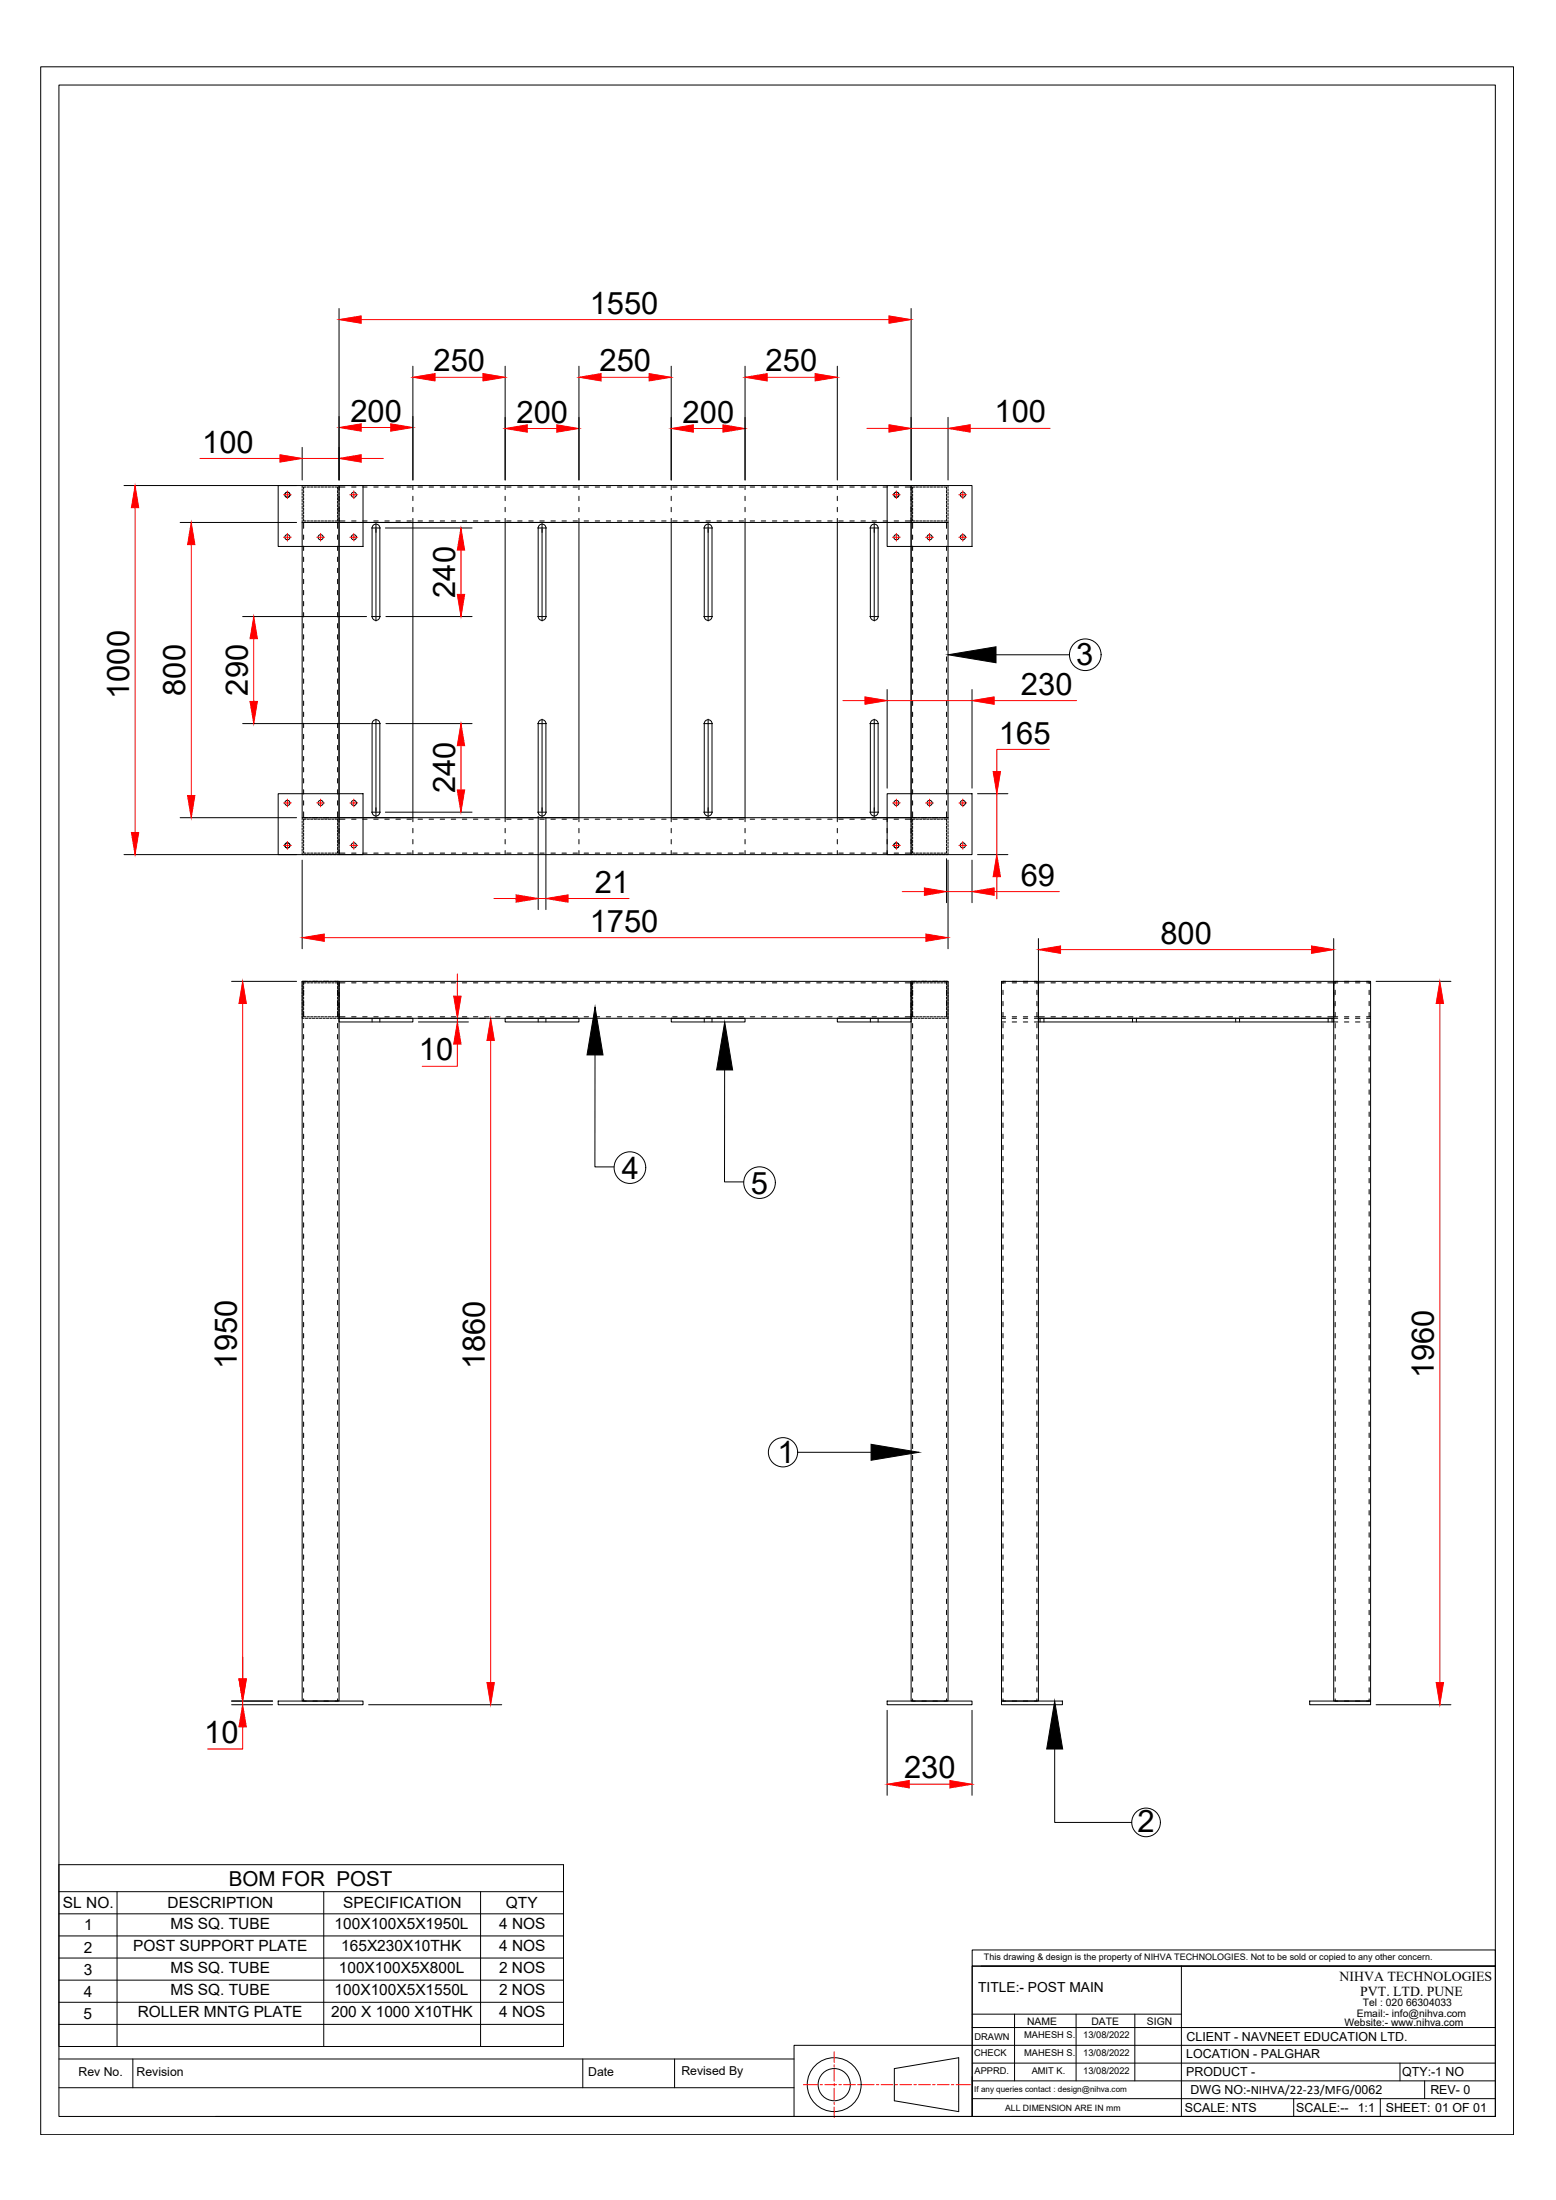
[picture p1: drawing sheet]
<svg xmlns="http://www.w3.org/2000/svg" width="420mm" height="594mm" viewBox="0 0 420 594" stroke-linecap="round" stroke-linejoin="round" font-family="sans-serif">
<!-- layer: 0 -->
<g fill="none" stroke="#000" stroke-width=".27">
<path d="M11 18h397.7v558.4h-397.7zM15.9 23h387.9v548.5h-387.9zM91.5 83.3v46.3M111.5 98.9v30.7M136.4 98.9v30.7M156.3 98.9v30.7M181.2 98.9v30.7M201.2 98.9v30.7M226.1 98.9v30.7M246 83.3v46.3M256 112.7v16.9M33.5 131.1h46.6"/>
<path d="M75.1 131.1h22.9v16.5h-22.9zM81.6 120.8v8.8M81.6 132v.6M81.6 132.9v.7M81.6 133.9v.6M81.6 134.8v.7M81.6 135.8v.6M81.6 136.7v.7M81.6 137.7v.6M81.6 138.6v.7M81.6 139.6v.6M82 132.5v.6"/>
<path d="M82 133.4v.6M82 134.4v.6M82 135.3v.6M82 136.3v.6M82 137.2v.6M82 138.2v.6M82 139.1v.6M82.1 131.1h-.5v.6M82.5 131.1h.6M82.6 131.5h-.6v.6M82.9 131.5h.7M83.4 131.1h.6"/>
<path d="M83.9 131.5h.6M84.4 131.1h.6M84.8 131.5h.7M85.3 131.1h.6M85.8 131.5h.6M86.3 131.1h.6M86.7 131.5h.7M87.2 131.1h.6M87.7 131.5h.6M88.2 131.1h.6M88.6 131.5h.7M89.1 131.1h.6"/>
<path d="M89.6 131.5h.6M90 131.1h.7M90.5 131.5h.7v.6M91 131.1h.5v.6M91.2 132.5v.6M91.2 133.4v.6M91.2 134.4v.6M91.2 135.3v.6M91.2 136.3v.6M91.2 137.2v.6M91.2 138.2v.6M91.2 139.1v.6"/>
<path d="M91.5 131.1h154.5v10h-154.5zM91.5 140v.7h1.6M91.5 132v.6M91.5 132.9v.7M91.5 133.9v1.6M91.5 135.8v.6M91.5 136.7v1.6M91.5 138.6v.7M91.5 139.6v.6M93.1 131.5h-1.6v.7M94.9 131.5h1.2M97.9 131.5h1.2"/>
<path d="M100.9 131.5h1.2M103.9 131.5h1.2M106.9 131.5h1.2M109.9 131.5h1.2M111.5 131.1v1.1M111.5 134v1.2M111.5 137v1.2M111.5 140v1.1M112.9 131.5h1.2M115.9 131.5h1.2M118.9 131.5h1.2M121.8 131.5h1.2"/>
<path d="M124.8 131.5h1.2M127.8 131.5h1.2M130.8 131.5h1.2M133.8 131.5h1.2M136.4 131.1v1.1M136.4 134v1.2M136.4 137v1.2M136.4 140v1.1M136.8 131.5h1.2M139.8 131.5h1.2M142.8 131.5h1.2M145.8 131.5h1.2"/>
<path d="M148.8 131.5h1.2M151.7 131.5h1.2M154.7 131.5h1.2M156.3 131.1v1.1M156.3 134v1.2M156.3 137v1.2M156.3 140v1.1M157.7 131.5h1.2M160.7 131.5h1.2M163.7 131.5h1.2M166.7 131.5h1.2M169.7 131.5h1.2"/>
<path d="M172.7 131.5h1.2M175.7 131.5h1.2M178.7 131.5h1.2M181.2 131.1v1.1M181.2 134v1.2M181.2 137v1.2M181.2 140v1.1M181.6 131.5h1.2M184.6 131.5h1.2M187.6 131.5h1.2M190.6 131.5h1.2M193.6 131.5h1.2"/>
<path d="M196.6 131.5h1.2M199.6 131.5h1.2M201.2 131.1v1.1M201.2 134v1.2M201.2 137v1.2M201.2 140v1.1M202.6 131.5h1.2M205.6 131.5h1.2M208.6 131.5h1.2M211.5 131.5h1.2M214.5 131.5h1.2M217.5 131.5h1.2"/>
<path d="M220.5 131.5h1.2M223.5 131.5h1.2M226.1 131.1v1.1M226.1 134v1.2M226.1 137v1.2M226.1 140v1.1M226.5 131.5h1.2M229.5 131.5h1.2M232.5 131.5h1.2M235.5 131.5h1.2M238.5 131.5h1.2M239.5 131.1h23v16.5h-23z"/>
<path d="M241.4 131.5h1.2M241.5 133.2l-.1 .6M241.5 134l.5 .3M242.3 132.9l-.6 .1M242.5 133.1l.2 .5M242.7 133.9l-.4 .4M244.4 131.5h1.6v.7M246 139.6v1.1h-1.6M246 132v.6M246 132.9v.7M246 133.9v1.6M246 135.8v.6"/>
<path d="M246 136.7v1.6M246 138.6v.7M246.4 132.5v.6M246.4 133.4v.6M246.4 134.4v.6M246.4 135.3v.6M246.4 136.3v.6M246.4 137.2v.6M246.4 138.2v.6M246.4 139.1v.6M246.6 131.1h-.6v.6M246.9 131.1h.6"/>
<path d="M247.1 131.5h-.7v.6M247.4 131.5h.6M247.8 131.1h.7M248.3 131.5h.7M248.8 131.1h.6M249.3 131.5h.6M249.7 131.1h.7M250.2 131.5h.6M250.7 131.1h.6M251.2 131.5h.6M251.6 131.1h.7M252.1 131.5h.7"/>
<path d="M252.6 131.1h.6M253.1 131.5h.6M253.5 131.1h.7M254 131.5h.6M254.5 131.1h.6M255 131.5h.6v.6M255.4 131.1h.6v.6M255.6 132.5v.6M255.6 133.4v.6M255.6 134.4v.6M255.6 135.3v.6M255.6 136.3v.6"/>
<path d="M255.6 137.2v.6M255.6 138.2v.6M255.6 139.1v.6M256 132v.6M256 132.9v.7M256 133.9v.6M256 134.8v.7M256 135.8v.6M256 136.7v.7M256 137.7v.6M256 138.6v.7M256 139.6v.6"/>
<path d="M48.6 141.1h31.5M81.6 140.5v.6h.5M81.6 141.1h9.9v79.7h-9.9zM82 140.1v.6h.6M82 144.5v1.2M82 147.5v1.2M82 150.4v1.2M82 153.4v1.2M82 156.4v1.2M82 159.4v1.2M82.5 141.1h.6M82.7 141.1h-.7v1.6"/>
<path d="M82.9 140.7h.7M83.4 141.1h.6M83.9 140.7h.6M84.4 141.1h1.5M84.8 140.7h.7M85.8 140.7h.6M86.3 141.1h.6M86.7 140.7h.7M87.2 141.1h1.6M87.7 140.7h.6M88.6 140.7h.7M89.1 141.1h.6"/>
<path d="M89.6 140.7h.6M90 141.1h1.5M91.2 140.1v.6h-.7M91.2 141.1v1.6M91.2 144.5v1.2M91.2 147.5v1.2M91.2 150.4v1.2M91.2 153.4v1.2M91.2 156.4v1.2M91.2 159.4v1.2M91.5 141.1h20v79.7h-20zM91.5 140.5v.6"/>
<path d="M94.9 140.7h1.2M97.9 140.7h1.2M100.3 142.6h1M100.9 141.7l1-.1 .5 .4 .2 .6v23.9a1.05 1.05 0 0 1-1.1 1 1.05 1.05 0 0 1-1-1v-23.9zM100.9 140.7h1.2M101.4 142.6h.2M101.5 141.4v1M101.5 142.5v.2M101.5 142.7v23.6M101.7 142.6h1M103.9 140.7h1.2M104.1 142.6h23.4"/>
<path d="M106.9 140.7h1.2M109.9 140.7h1.2M112.9 140.7h1.2M115.9 140.7h1.2M118.9 140.7h1.2M121.8 140.7h1.2M124.8 140.7h1.2M127.8 140.7h1.2M130.8 140.7h1.2M133.8 140.7h1.2M136.4 141.1h19.9v79.7h-19.9zM136.8 140.7h1.2"/>
<path d="M139.8 140.7h1.2M142.8 140.7h1.2M145.2 142.6h1M145.8 141.7l.9-.1 .5 .4 .2 .6v23.9a1.05 1.05 0 0 1-1 1 1.05 1.05 0 0 1-1.1-1v-23.9zM145.8 140.7h1.2M146.3 142.6h.2M146.4 141.4v1M146.4 142.5v.2M146.4 142.7v23.6M146.5 142.6h1.1M148.8 140.7h1.2M151.7 140.7h1.2"/>
<path d="M154.7 140.7h1.2M157.7 140.7h1.2M160.7 140.7h1.2M163.7 140.7h1.2M166.7 140.7h1.2M169.7 140.7h1.2M172.7 140.7h1.2M175.7 140.7h1.2M178.7 140.7h1.2M181.2 141.1h20v79.7h-20zM181.6 140.7h1.2M184.6 140.7h1.2"/>
<path d="M187.6 140.7h1.2M190 142.6h1M190.6 141.7l.9-.1 .6 .4 .2 .6v23.9a1.05 1.05 0 0 1-1.1 1 1.05 1.05 0 0 1-1-1v-23.9zM190.6 140.7h1.2M191.1 142.6h.2M191.2 141.4v1M191.2 142.5v.2M191.2 142.7v23.6M191.4 142.6h1M193.6 140.7h1.2M196.6 140.7h1.2M199.6 140.7h1.2"/>
<path d="M202.6 140.7h1.2M205.6 140.7h1.2M208.6 140.7h1.2M211.5 140.7h1.2M214.5 140.7h1.2M217.5 140.7h1.2M220.5 140.7h1.2M223.5 140.7h1.2M226.1 141.1h19.9v79.7h-19.9zM226.5 140.7h1.2M229.5 140.7h1.2M232.5 140.7h1.2"/>
<path d="M234.9 142.6h1M235 142.6v23.9M235 142.6a1.04 1.04 0 0 1 1.1-1.1 1.04 1.04 0 0 1 1 1.1v23.9a1.04 1.04 0 0 1-1 1 1.04 1.04 0 0 1-1.1-1M235.5 140.7h1.2M236 142.6h.1M236.1 141.4v1M236.1 142.5v.2M236.1 142.7v23.6M236.2 142.6h1.1M238.5 140.7h1.2M241.4 140.7h1.2M246 140.5v.6h.6"/>
<path d="M246 141.1h10v79.7h-10zM246.4 140.1v.6h.7M246.4 144.5v1.2M246.4 147.5v1.2M246.4 150.4v1.2M246.4 153.4v1.2M246.4 156.4v1.2M246.4 159.4v1.2M246.9 141.1h.6M247.1 141.1h-.7v1.6M247.4 140.7h.6M247.8 141.1h.7"/>
<path d="M248.3 140.7h.7M248.8 141.1h1.6M249.3 140.7h.6M250.2 140.7h.6M250.7 141.1h.6M251.2 140.7h.6M251.6 141.1h1.6M252.1 140.7h.7M253.1 140.7h.6M253.5 141.1h.7M254 140.7h.6M255.6 140.1v.6h-.6"/>
<path d="M255.6 141.1v1.6M255.6 144.5v1.2M255.6 147.5v1.2M255.6 150.4v1.2M255.6 153.4v1.2M255.6 156.4v1.2M255.6 159.4v1.2M256 140.5v.6h-1.5M65.5 166.5h33.5M82 162.4v1.2M82 165.4v1.2M82 168.4v1.2"/>
<path d="M82 171.4v1.2M82 174.4v1.2M82 177.4v1.2M91.2 162.4v1.2M91.2 165.4v1.2M91.2 168.4v1.2M91.2 171.4v1.2M91.2 174.4v1.2M91.2 177.4v1.2M100.3 166.5h1M101.4 166.5h.2M101.5 166.4v.2"/>
<path d="M101.5 166.7v1M101.7 166.5h1M104.2 166.5h23.3M145.2 166.5h1M146.3 166.5h.2M146.4 166.4v.2M146.4 166.7v1M146.5 166.5h1.1M190 166.5h1M191.1 166.5h.2M191.2 166.4v.2M191.2 166.7v1"/>
<path d="M191.4 166.5h1M234.9 166.5h1M236 166.5h.1M236.1 166.4v.2M236.1 166.7v1M236.2 166.5h1.1M246.4 162.4v1.2M246.4 165.4v1.2M246.4 168.4v1.2M246.4 171.4v1.2M246.4 174.4v1.2M246.4 177.4v1.2"/>
<path d="M255.6 162.4v1.2M255.6 165.4v1.2M255.6 168.4v1.2M255.6 171.4v1.2M255.6 174.4v1.2M255.6 177.4v1.2M268.9 176.8h19.9M65.5 195.4h34.5M82 180.3v1.2M82 183.3v1.2M82 186.3v1.2M82 189.3v1.2"/>
<path d="M82 192.3v1.2M82 195.3v1.2M82 198.3v1.2M91.2 180.3v1.2M91.2 183.3v1.2M91.2 186.3v1.2M91.2 189.3v1.2M91.2 192.3v1.2M91.2 195.3v1.2M91.2 198.3v1.2M100.3 195.4h1M100.9 194.5l1-.1 .5 .4 .2 .6v23.9a1.04 1.04 0 0 1-1.1 1.1 1.04 1.04 0 0 1-1-1.1v-23.9z"/>
<path d="M101.4 195.4h.2M101.5 194.2v1M101.5 195.3v.2M101.5 195.6v23.5M101.7 195.4h1M104.2 195.4h23.3M145.2 195.4h1M145.8 194.5l.9-.1a1.02 1.02 0 0 1 .7 1v23.9a1.04 1.04 0 0 1-1 1.1 1.04 1.04 0 0 1-1.1-1.1v-23.9zM146.3 195.4h.2M146.4 194.2v1M146.4 195.3v.2M146.4 195.6v23.5"/>
<path d="M146.5 195.4h1.1M190 195.4h1M190.6 194.5l.9-.1 .6 .4 .2 .6v23.9a1.04 1.04 0 0 1-1.1 1.1 1.04 1.04 0 0 1-1-1.1v-23.9zM191.1 195.4h.2M191.2 194.2v1M191.2 195.3v.2M191.2 195.6v23.5M191.4 195.4h1M234.9 195.4h1M235 195.4v23.9M235 195.4a1.04 1.04 0 0 1 1.1-1.1 1.04 1.04 0 0 1 1 1.1v23.9a1.04 1.04 0 0 1-1 1.1 1.04 1.04 0 0 1-1.1-1.1M236 195.4h.1"/>
<path d="M236.1 194.2v1M236.1 195.3v.2M236.1 195.6v23.5M236.2 195.4h1.1M239.5 186.2v26.6M246.4 180.3v1.2M246.4 183.3v1.2M246.4 186.3v1.2M246.4 189.3v1.2M246.4 192.3v1.2M246.4 195.3v1.2M246.4 198.3v1.2"/>
<path d="M255.6 180.3v1.2M255.6 183.3v1.2M255.6 186.3v1.2M255.6 189.3v1.2M255.6 192.3v1.2M255.6 195.3v1.2M255.6 198.3v1.2M262.5 186.2v26.6M75.1 214.3h22.9v16.5h-22.9zM82 219.2v1.6h.7M82 201.3v1.2M82 204.3v1.2"/>
<path d="M82 207.3v1.2M82 210.2v1.2M82 213.2v1.2M82 216.2v1.2M91.2 219.2v1.6h-.7M91.2 201.3v1.2M91.2 204.3v1.2M91.2 207.3v1.2M91.2 210.2v1.2M91.2 213.2v1.2M91.2 216.2v1.2M100.3 219.3h1"/>
<path d="M101.4 219.3h.2M101.5 219.2v.2M101.5 219.5v1M101.7 219.3h1M104.1 219.3h23.4M145.2 219.3h1M146.3 219.3h.2M146.4 219.2v.2M146.4 219.5v1M146.5 219.3h1.1M190 219.3h1M191.1 219.3h.2"/>
<path d="M191.2 219.2v.2M191.2 219.5v1M191.4 219.3h1M234.9 219.3h1M236 219.3h.1M236.1 219.2v.2M236.1 219.5v1M236.2 219.3h1.1M239.5 214.3h23v16.5h-23zM246.4 219.2v1.6h.7M246.4 201.3v1.2M246.4 204.3v1.2"/>
<path d="M246.4 207.3v1.2M246.4 210.2v1.2M246.4 213.2v1.2M246.4 216.2v1.2M255.6 219.2v1.6h-.7M255.6 201.3v1.2M255.6 204.3v1.2M255.6 207.3v1.2M255.6 210.2v1.2M255.6 213.2v1.2M255.6 216.2v1.2M264 214.3h8.2"/>
<path d="M33.5 230.8h46.6M48.6 220.8h31.5M81.6 230.2v.6h.5M81.6 221.7v.6M81.6 222.6v.7M81.6 223.6v.6M81.6 224.5v.7M81.6 225.5v.6M81.6 226.4v.7M81.6 227.4v.6M81.6 228.3v.7M81.6 229.3v.6"/>
<path d="M81.6 232.3v23.9M82 229.8v.6h.6M82 222.2v.6M82 223.1v.6M82 224.1v.6M82 225v.6M82 226v.6M82 226.9v.6M82 227.9v.6M82 228.8v.6M82.1 220.8h-.5v.6M82.5 230.8h.6"/>
<path d="M82.5 220.8h.6M82.6 221.2h-.6v.6M82.9 230.4h.7M82.9 221.2h.7M83.4 230.8h.6M83.4 220.8h.6M83.9 230.4h.6M83.9 221.2h.6M84.4 230.8h.6M84.4 220.8h1.5M84.8 230.4h.7M84.8 221.2h.7"/>
<path d="M85.3 230.8h.6M85.8 230.4h.6M85.8 221.2h.6M86.3 230.8h.6M86.3 220.8h.6M86.7 230.4h.7M86.7 221.2h.7M87.2 230.8h.6M87.2 220.8h1.6M87.7 230.4h.6M87.7 221.2h.6M88.2 230.8h.6"/>
<path d="M88.6 230.4h.7M88.6 221.2h.7M89.1 230.8h.6M89.1 220.8h.6M89.6 230.4h.6M89.6 221.2h.6M90 230.8h.7M90 220.8h.7M90.5 221.2h.7v.6M91 220.8h.5v.6M91.2 229.8v.6h-.7M91.2 222.2v.6"/>
<path d="M91.2 223.1v.6M91.2 224.1v.6M91.2 225v.6M91.2 226v.6M91.2 226.9v.6M91.2 227.9v.6M91.2 228.8v.6M91.5 230.2v.6h-.5M91.5 220.8h154.5v10h-154.5zM91.5 229.7v.7h1.6M91.5 221.7v.6M91.5 222.6v.7"/>
<path d="M91.5 223.6v1.6M91.5 225.5v.6M91.5 226.4v1.6M91.5 228.3v.7M91.5 229.3v.6M93.1 221.2h-1.6v.7M94.9 230.4h1.2M94.9 221.2h1.2M97.9 230.4h1.2M97.9 221.2h1.2M100.9 230.4h1.2M100.9 221.2h1.2"/>
<path d="M103.9 230.4h1.2M103.9 221.2h1.2M106.9 230.4h1.2M106.9 221.2h1.2M109.9 230.4h1.2M109.9 221.2h1.2M111.5 220.8v1.1M111.5 223.7v1.2M111.5 226.7v1.2M111.5 229.7v1.1M112.9 230.4h1.2M112.9 221.2h1.2"/>
<path d="M115.9 230.4h1.2M115.9 221.2h1.2M118.9 230.4h1.2M118.9 221.2h1.2M121.8 230.4h1.2M121.8 221.2h1.2M124.8 230.4h1.2M124.8 221.2h1.2M127.8 230.4h1.2M127.8 221.2h1.2M130.8 230.4h1.2M130.8 221.2h1.2"/>
<path d="M133.8 230.4h1.2M133.8 221.2h1.2M136.4 220.8v1.1M136.4 223.7v1.2M136.4 226.7v1.2M136.4 229.7v1.1M136.8 230.4h1.2M136.8 221.2h1.2M139.8 230.4h1.2M139.8 221.2h1.2M142.8 230.4h1.2M142.8 221.2h1.2"/>
<path d="M145.3 220.4v25.2M145.8 230.4h1.2M145.8 221.2h1.2M147.4 220.8v24.8M148.8 230.4h1.2M148.8 221.2h1.2M151.7 230.4h1.2M151.7 221.2h1.2M154.7 230.4h1.2M154.7 221.2h1.2M156.3 220.8v1.1M156.3 223.7v1.2"/>
<path d="M156.3 226.7v1.2M156.3 229.7v1.1M157.7 230.4h1.2M157.7 221.2h1.2M160.7 230.4h1.2M160.7 221.2h1.2M163.7 230.4h1.2M163.7 221.2h1.2M166.7 230.4h1.2M166.7 221.2h1.2M169.7 230.4h1.2M169.7 221.2h1.2"/>
<path d="M172.7 230.4h1.2M172.7 221.2h1.2M175.7 230.4h1.2M175.7 221.2h1.2M178.7 230.4h1.2M178.7 221.2h1.2M181.2 220.8v1.1M181.2 223.7v1.2M181.2 226.7v1.2M181.2 229.7v1.1M181.6 230.4h1.2M181.6 221.2h1.2"/>
<path d="M184.6 230.4h1.2M184.6 221.2h1.2M187.6 230.4h1.2M187.6 221.2h1.2M190.6 230.4h1.2M190.6 221.2h1.2M193.6 230.4h1.2M193.6 221.2h1.2M196.6 230.4h1.2M196.6 221.2h1.2M199.6 230.4h1.2M199.6 221.2h1.2"/>
<path d="M201.2 220.8v1.1M201.2 223.7v1.2M201.2 226.7v1.2M201.2 229.7v1.1M202.6 230.4h1.2M202.6 221.2h1.2M205.6 230.4h1.2M205.6 221.2h1.2M208.6 230.4h1.2M208.6 221.2h1.2M211.5 230.4h1.2M211.5 221.2h1.2"/>
<path d="M214.5 230.4h1.2M214.5 221.2h1.2M217.5 230.4h1.2M217.5 221.2h1.2M220.5 230.4h1.2M220.5 221.2h1.2M223.5 230.4h1.2M223.5 221.2h1.2M226.1 220.8v1.1M226.1 223.7v1.2M226.1 226.7v1.2M226.1 229.7v1.1"/>
<path d="M226.5 230.4h1.2M226.5 221.2h1.2M229.5 230.4h1.2M229.5 221.2h1.2M232.5 230.4h1.2M232.5 221.2h1.2M235.5 230.4h1.2M235.5 221.2h1.2M238.5 230.4h1.2M238.5 221.2h1.2M239.5 220.8v1.1M239.5 223.7v1.2"/>
<path d="M239.5 226.7v1.2M239.5 229.7v1.1M241.4 230.4h1.2M241.4 221.2h1.2M241.5 227.9l-.1 .5M241.5 228.7l.5 .3M242.3 227.6l-.6 .1M242.5 227.8l.2 .5M242.7 228.6l-.4 .3M244.4 221.2h1.6v.7M246 230.2v.6h.6M246 229.3v1.1h-1.6"/>
<path d="M246 221.7v.6M246 222.6v.7M246 223.6v1.6M246 225.5v.6M246 226.4v1.6M246 228.3v.7M246.4 229.8v.6h.7M246.4 222.2v.6M246.4 223.1v.6M246.4 224.1v.6M246.4 225v.6M246.4 226v.6"/>
<path d="M246.4 226.9v.6M246.4 227.9v.6M246.4 228.8v.6M246.6 220.8h-.6v.6M246.9 230.8h.6M246.9 220.8h.6M247.1 221.2h-.7v.6M247.4 230.4h.6M247.4 221.2h.6M247.8 230.8h.7M247.8 220.8h.7M248.3 230.4h.7"/>
<path d="M248.3 221.2h.7M248.8 230.8h.6M248.8 220.8h1.6M249.3 230.4h.6M249.3 221.2h.6M249.7 230.8h.7M250.2 230.4h.6M250.2 221.2h.6M250.7 230.8h.6M250.7 220.8h.6M251.2 230.4h.6M251.2 221.2h.6"/>
<path d="M251.6 230.8h.7M251.6 220.8h1.6M252.1 230.4h.7M252.1 221.2h.7M252.6 230.8h.6M253.1 230.4h.6M253.1 221.2h.6M253.5 230.8h.7M253.5 220.8h.7M254 230.4h.6M254 221.2h.6M254.5 230.8h.6"/>
<path d="M254.5 220.8h.6M255 221.2h.6v.6M255.4 220.8h.6v.6M255.6 229.8v.6h-.6M255.6 222.2v.6M255.6 223.1v.6M255.6 224.1v.6M255.6 225v.6M255.6 226v.6M255.6 226.9v.6M255.6 227.9v.6M255.6 228.8v.6"/>
<path d="M255.6 231.9v11.9M256 230.2v.6h-.6M256 221.7v.6M256 222.6v.7M256 223.6v.6M256 224.5v.7M256 225.5v.6M256 226.4v.7M256 227.4v.6M256 228.3v.7M256 229.3v.6M256 232.3v23.9"/>
<path d="M262.5 232.3v11.5M264 230.8h8.2M280.4 253.4v20.1M360.1 253.4v20.1M62.5 265h17.6M81.6 265h9.9v194.3h-9.9zM81.6 274.4v.6h.5M81.6 265.9v.6M81.6 266.8v.7M81.6 267.8v.6M81.6 268.7v.7M81.6 269.7v.6"/>
<path d="M81.6 270.6v.7M81.6 271.6v.6M81.6 272.5v.7M81.6 273.5v.6M82 273.9v.7h.6M82 266.3v.7M82 267.3v1.6M82 269.2v.6M82 270.1v1.6M82 272.1v.6M82 273v1.6M82 276.4v1.2"/>
<path d="M82 279.4v1.2M82.1 265h-.5v.6M82.5 265h.6M82.5 275h.6M82.6 265.4h-.6v.6M82.7 265h-.7v.6M82.9 274.6h.7M82.9 265.4h.7M83.4 265h.6M83.4 275h.6M83.9 274.6h.6M83.9 265.4h.6"/>
<path d="M84.4 265h1.5M84.4 275h.6M84.8 274.6h.7M84.8 265.4h.7M85.3 275h.6M85.8 274.6h.6M85.8 265.4h.6M86.3 265h.6M86.3 275h.6M86.7 274.6h.7M86.7 265.4h.7M87.2 265h1.6"/>
<path d="M87.2 275h.6M87.7 274.6h.6M87.7 265.4h.6M88.2 275h.6M88.6 274.6h.7M88.6 265.4h.7M89.1 265h.6M89.1 275h.6M89.6 274.6h.6M89.6 265.4h.6M90 265h1.2v.6M90 275h.7"/>
<path d="M90.5 265.4h.7v.6M91 265h.5v.6M91 275h.5M91.2 266.3v.7M91.2 267.3v1.6M91.2 269.2v.6M91.2 270.1v1.6M91.2 272.1v.6M91.2 273v1.6h-.7M91.2 276.4v1.2M91.2 279.4v1.2M91.5 265h154.5v10h-154.5z"/>
<path d="M91.5 273.9v.7h1.6M91.5 275h20v1h-20zM91.5 265.9v.6M91.5 266.8v.7M91.5 267.8v1.6M91.5 269.7v.6M91.5 270.6v1.6M91.5 272.5v.7M91.5 273.5v.6M91.5 274.4v.6M93.1 265.4h-1.6v.7M94.9 274.6h1.2"/>
<path d="M94.9 265.4h1.2M97.9 274.6h1.2M97.9 265.4h1.2M100.5 275v1M100.9 274.6h1.2M100.9 265.4h1.2M102.6 275v1M103.9 274.6h1.2M103.9 265.4h1.2M106.9 274.6h1.2M106.9 265.4h1.2M109.9 274.6h1.2"/>
<path d="M109.9 265.4h1.2M112.9 274.6h1.2M112.9 265.4h1.2M113 275h13.5M113 276h13.5M115.9 274.6h1.2M115.9 265.4h1.2M118.9 274.6h1.2M118.9 265.4h1.2M121.8 274.6h1.2M121.8 265.4h1.2M124.8 274.6h1.2"/>
<path d="M124.8 265.4h1.2M127.8 274.6h1.2M127.8 265.4h1.2M129.5 275h1.6M130.8 274.6h1.2M130.8 265.4h1.2M133.8 274.6h1.2M133.8 265.4h1.2M136.4 275h19.9v1h-19.9zM136.8 274.6h1.2M136.8 265.4h1.2M139.8 274.6h1.2"/>
<path d="M139.8 265.4h1.2M142.8 274.6h1.2M142.8 265.4h1.2M145.3 275v1M145.8 274.6h1.2M145.8 265.4h1.2M147.4 275v1M148.8 274.6h1.2M148.8 265.4h1.2M151.7 274.6h1.2M151.7 265.4h1.2M154.7 274.6h1.2"/>
<path d="M154.7 265.4h1.2M157.7 274.6h1.2M157.7 265.4h1.2M160.7 274.6h1.2M160.7 265.4h1.2M163.7 274.6h1.2M163.7 265.4h1.2M166.7 274.6h1.2M166.7 265.4h1.2M169.7 274.6h1.2M169.7 265.4h1.2M172.7 274.6h1.2"/>
<path d="M172.7 265.4h1.2M175.7 274.6h1.2M175.7 265.4h1.2M178.7 274.6h1.2M178.7 265.4h1.2M181.3 275h19.9v1h-19.9zM181.6 274.6h1.2M181.6 265.4h1.2M184.6 274.6h1.2M184.6 265.4h1.2M187.6 274.6h1.2M187.6 265.4h1.2"/>
<path d="M190.2 275v1M190.6 274.6h1.2M190.6 265.4h1.2M192.3 275v1M193.6 274.6h1.2M193.6 265.4h1.2M196.6 274.6h1.2M196.6 265.4h1.2M199.6 274.6h1.2M199.6 265.4h1.2M202.6 274.6h1.2M202.6 265.4h1.2"/>
<path d="M205.6 274.6h1.2M205.6 265.4h1.2M208.6 274.6h1.2M208.6 265.4h1.2M211.5 274.6h1.2M211.5 265.4h1.2M214.5 274.6h1.2M214.5 265.4h1.2M217.5 274.6h1.2M217.5 265.4h1.2M220.5 274.6h1.2M220.5 265.4h1.2"/>
<path d="M223.5 274.6h1.2M223.5 265.4h1.2M226.1 275h19.9v1h-19.9zM226.5 274.6h1.2M226.5 265.4h1.2M229.5 274.6h1.2M229.5 265.4h1.2M232.5 274.6h1.2M232.5 265.4h1.2M235 275v1M235.5 274.6h1.2M235.5 265.4h1.2"/>
<path d="M237.1 275v1M238.5 274.6h1.2M238.5 265.4h1.2M241.4 274.6h1.2M241.4 265.4h1.2M244.4 265.4h1.6v.7M246 265h10v194.3h-10zM246 274.4v.6h.6M246 265.9v.6M246 266.8v.7M246 267.8v1.6M246 269.7v.6"/>
<path d="M246 270.6v1.6M246 272.5v.7M246 273.5v1.1h-1.6M246.4 273.9v.7h.7M246.4 266.3v.7M246.4 267.3v1.6M246.4 269.2v.6M246.4 270.1v1.6M246.4 272.1v.6M246.4 273v1.6M246.4 276.4v1.2M246.4 279.4v1.2"/>
<path d="M246.6 265h-.6v.6M246.9 265h.6M246.9 275h.6M247.1 265.4h-.7v.6M247.1 265h-.7v.6M247.4 274.6h.6M247.4 265.4h.6M247.8 265h.7M247.8 275h.7M248.3 274.6h.7M248.3 265.4h.7M248.8 265h1.6"/>
<path d="M248.8 275h.6M249.3 274.6h.6M249.3 265.4h.6M249.7 275h.7M250.2 274.6h.6M250.2 265.4h.6M250.7 265h.6M250.7 275h.6M251.2 274.6h.6M251.2 265.4h.6M251.6 265h1.6M251.6 275h.7"/>
<path d="M252.1 274.6h.7M252.1 265.4h.7M252.6 275h.6M253.1 274.6h.6M253.1 265.4h.6M253.5 265h.7M253.5 275h.7M254 274.6h.6M254 265.4h.6M254.5 265h1.1v.6M254.5 275h.6M255 265.4h.6v.6"/>
<path d="M255.4 265h.6v.6M255.6 266.3v.7M255.6 267.3v1.6M255.6 269.2v.6M255.6 270.1v1.6M255.6 272.1v.6M255.6 273v1.6h-.6M255.6 276.4v1.2M255.6 279.4v1.2M256 265.9v.6M256 266.8v.7M256 267.8v.6"/>
<path d="M256 268.7v.7M256 269.7v.6M256 270.6v.7M256 271.6v.6M256 272.5v.7M256 273.5v.6M256 274.4v.6h-.6M270.4 265h10v194.3h-10zM270.4 275h1.1M270.4 276h1.1M270.4 274.6h1.1M270.4 265.4h1.1"/>
<path d="M270.8 267.4v1.2M270.8 270.4v1.2M270.8 273.4v1.2M270.8 276.4v1.2M270.8 279.4v1.2M271.5 265h-.7v.6M273.3 265h1.2M273.3 275h1.2M273.3 276h1.2M273.3 274.6h1.2M273.3 265.4h1.2M276.3 265h1.2"/>
<path d="M276.3 275h1.2M276.3 276h1.2M276.3 274.6h1.2M276.3 265.4h1.2M279.3 265h.7v.6M279.3 275h1.1M279.3 276h1.1M279.3 274.6h1.1M279.3 265.4h1.1M280 267.4v1.2M280 270.4v1.2M280 273.4v1.2"/>
<path d="M280 276.4v1.2M280 279.4v1.2M280.4 275h79.7v1h-79.7zM280.4 265h79.7v10h-79.7zM280.4 273.9v.7h1.6M280.8 275v1M281.9 275v1M282 265.4h-1.6v.7M283.8 274.6h1.2M283.8 265.4h1.2M286.8 274.6h1.2M286.8 265.4h1.2"/>
<path d="M289.8 274.6h1.2M289.8 265.4h1.2M292.8 274.6h1.2M292.8 265.4h1.2M295.7 274.6h1.2M295.7 265.4h1.2M298.7 274.6h1.2M298.7 265.4h1.2M301.7 274.6h1.2M301.7 265.4h1.2M304.7 274.6h1.2M304.7 265.4h1.2"/>
<path d="M305.8 275v1M306.9 275v1M307.7 274.6h1.2M307.7 265.4h1.2M310.7 274.6h1.2M310.7 265.4h1.2M313.7 274.6h1.2M313.7 265.4h1.2M316.7 274.6h1.2M316.7 265.4h1.2M319.7 274.6h1.2M319.7 265.4h1.2"/>
<path d="M322.7 274.6h1.2M322.7 265.4h1.2M325.6 274.6h1.2M325.6 265.4h1.2M328.6 274.6h1.2M328.6 265.4h1.2M331.6 274.6h1.2M331.6 265.4h1.2M333.7 275v1M334.6 274.6h1.2M334.6 265.4h1.2M334.7 275v1"/>
<path d="M337.6 274.6h1.2M337.6 265.4h1.2M340.6 274.6h1.2M340.6 265.4h1.2M343.6 274.6h1.2M343.6 265.4h1.2M346.6 274.6h1.2M346.6 265.4h1.2M349.6 274.6h1.2M349.6 265.4h1.2M352.6 274.6h1.2M352.6 265.4h1.2"/>
<path d="M355.5 274.6h1.2M355.5 265.4h1.2M358.5 265.4h1.6v.7M358.5 274.6h2.7M358.6 275v1M359.7 275v1M360.1 265h10v194.3h-10zM360.1 275h1.1M360.1 276h1.1M360.1 273.9v.7M360.1 265.4h1.1M360.5 267.4v1.2"/>
<path d="M360.5 270.4v1.2M360.5 273.4v1.2M360.5 276.4v1.2M360.5 279.4v1.2M361.2 265h-.7v.6M363 265h1.2M363 275h1.2M363 276h1.2M363 274.6h1.2M363 265.4h1.2M366 265h1.2M366 275h1.2"/>
<path d="M366 276h1.2M366 274.6h1.2M366 265.4h1.2M369 265h.7v.6M369 275h1.1M369 276h1.1M369 274.6h1.1M369 265.4h1.1M369.7 267.4v1.2M369.7 270.4v1.2M369.7 273.4v1.2M369.7 276.4v1.2"/>
<path d="M369.7 279.4v1.2M371.6 265h20.2M82 282.3v1.2M82 285.3v1.2M82 288.3v1.2M82 291.3v1.2M82 294.3v1.2M82 297.3v1.2M91.2 282.3v1.2M91.2 285.3v1.2M91.2 288.3v1.2M91.2 291.3v1.2"/>
<path d="M91.2 294.3v1.2M91.2 297.3v1.2M160.7 284.9l-.1 30.2h5.2M195.7 288.9l-.1 30.3h5.2M246.4 282.3v1.2M246.4 285.3v1.2M246.4 288.3v1.2M246.4 291.3v1.2M246.4 294.3v1.2M246.4 297.3v1.2M255.6 282.3v1.2M255.6 285.3v1.2"/>
<path d="M255.6 288.3v1.2M255.6 291.3v1.2M255.6 294.3v1.2M255.6 297.3v1.2M270.8 282.3v1.2M270.8 285.3v1.2M270.8 288.3v1.2M270.8 291.3v1.2M270.8 294.3v1.2M270.8 297.3v1.2M280 282.3v1.2M280 285.3v1.2"/>
<path d="M280 288.3v1.2M280 291.3v1.2M280 294.3v1.2M280 297.3v1.2M360.5 282.3v1.2M360.5 285.3v1.2M360.5 288.3v1.2M360.5 291.3v1.2M360.5 294.3v1.2M360.5 297.3v1.2M369.7 282.3v1.2M369.7 285.3v1.2"/>
<path d="M369.7 288.3v1.2M369.7 291.3v1.2M369.7 294.3v1.2M369.7 297.3v1.2M82 300.3v1.2M82 303.3v1.2M82 306.3v1.2M82 309.3v1.2M82 312.2v1.2M82 315.2v1.2M82 318.2v1.2M91.2 300.3v1.2"/>
<path d="M91.2 303.3v1.2M91.2 306.3v1.2M91.2 309.3v1.2M91.2 312.2v1.2M91.2 315.2v1.2M91.2 318.2v1.2M246.4 300.3v1.2M246.4 303.3v1.2M246.4 306.3v1.2M246.4 309.3v1.2M246.4 312.2v1.2M246.4 315.2v1.2"/>
<path d="M246.4 318.2v1.2M255.6 300.3v1.2M255.6 303.3v1.2M255.6 306.3v1.2M255.6 309.3v1.2M255.6 312.2v1.2M255.6 315.2v1.2M255.6 318.2v1.2M270.8 300.3v1.2M270.8 303.3v1.2M270.8 306.3v1.2M270.8 309.3v1.2"/>
<path d="M270.8 312.2v1.2M270.8 315.2v1.2M270.8 318.2v1.2M280 300.3v1.2M280 303.3v1.2M280 306.3v1.2M280 309.3v1.2M280 312.2v1.2M280 315.2v1.2M280 318.2v1.2M360.5 300.3v1.2M360.5 303.3v1.2"/>
<path d="M360.5 306.3v1.2M360.5 309.3v1.2M360.5 312.2v1.2M360.5 315.2v1.2M360.5 318.2v1.2M369.7 300.3v1.2M369.7 303.3v1.2M369.7 306.3v1.2M369.7 309.3v1.2M369.7 312.2v1.2M369.7 315.2v1.2M369.7 318.2v1.2"/>
<path d="M82 321.2v1.2M82 324.2v1.2M82 327.2v1.2M82 330.2v1.2M82 333.2v1.2M82 336.2v1.2M82 339.2v1.2M91.2 321.2v1.2M91.2 324.2v1.2M91.2 327.2v1.2M91.2 330.2v1.2M91.2 333.2v1.2"/>
<path d="M91.2 336.2v1.2M91.2 339.2v1.2M246.4 321.2v1.2M246.4 324.2v1.2M246.4 327.2v1.2M246.4 330.2v1.2M246.4 333.2v1.2M246.4 336.2v1.2M246.4 339.2v1.2M255.6 321.2v1.2M255.6 324.2v1.2M255.6 327.2v1.2"/>
<path d="M255.6 330.2v1.2M255.6 333.2v1.2M255.6 336.2v1.2M255.6 339.2v1.2M270.8 321.2v1.2M270.8 324.2v1.2M270.8 327.2v1.2M270.8 330.2v1.2M270.8 333.2v1.2M270.8 336.2v1.2M270.8 339.2v1.2M280 321.2v1.2"/>
<path d="M280 324.2v1.2M280 327.2v1.2M280 330.2v1.2M280 333.2v1.2M280 336.2v1.2M280 339.2v1.2M360.5 321.2v1.2M360.5 324.2v1.2M360.5 327.2v1.2M360.5 330.2v1.2M360.5 333.2v1.2M360.5 336.2v1.2"/>
<path d="M360.5 339.2v1.2M369.7 321.2v1.2M369.7 324.2v1.2M369.7 327.2v1.2M369.7 330.2v1.2M369.7 333.2v1.2M369.7 336.2v1.2M369.7 339.2v1.2M82 342.1v1.2M82 345.1v1.2M82 348.1v1.2M82 351.1v1.2"/>
<path d="M82 354.1v1.2M82 357.1v1.2M91.2 342.1v1.2M91.2 345.1v1.2M91.2 348.1v1.2M91.2 351.1v1.2M91.2 354.1v1.2M91.2 357.1v1.2M246.4 342.1v1.2M246.4 345.1v1.2M246.4 348.1v1.2M246.4 351.1v1.2"/>
<path d="M246.4 354.1v1.2M246.4 357.1v1.2M255.6 342.1v1.2M255.6 345.1v1.2M255.6 348.1v1.2M255.6 351.1v1.2M255.6 354.1v1.2M255.6 357.1v1.2M270.8 342.1v1.2M270.8 345.1v1.2M270.8 348.1v1.2M270.8 351.1v1.2"/>
<path d="M270.8 354.1v1.2M270.8 357.1v1.2M280 342.1v1.2M280 345.1v1.2M280 348.1v1.2M280 351.1v1.2M280 354.1v1.2M280 357.1v1.2M360.5 342.1v1.2M360.5 345.1v1.2M360.5 348.1v1.2M360.5 351.1v1.2"/>
<path d="M360.5 354.1v1.2M360.5 357.1v1.2M369.7 342.1v1.2M369.7 345.1v1.2M369.7 348.1v1.2M369.7 351.1v1.2M369.7 354.1v1.2M369.7 357.1v1.2M82 360.1v1.2M82 363.1v1.2M82 366.1v1.2M82 369.1v1.2"/>
<path d="M82 372v1.2M82 375v1.2M82 378v1.2M91.2 360.1v1.2M91.2 363.1v1.2M91.2 366.1v1.2M91.2 369.1v1.2M91.2 372v1.2M91.2 375v1.2M91.2 378v1.2M246.4 360.1v1.2M246.4 363.1v1.2"/>
<path d="M246.4 366.1v1.2M246.4 369.1v1.2M246.4 372v1.2M246.4 375v1.2M246.4 378v1.2M255.6 360.1v1.2M255.6 363.1v1.2M255.6 366.1v1.2M255.6 369.1v1.2M255.6 372v1.2M255.6 375v1.2M255.6 378v1.2"/>
<path d="M270.8 360.1v1.2M270.8 363.1v1.2M270.8 366.1v1.2M270.8 369.1v1.2M270.8 372v1.2M270.8 375v1.2M270.8 378v1.2M280 360.1v1.2M280 363.1v1.2M280 366.1v1.2M280 369.1v1.2M280 372v1.2"/>
<path d="M280 375v1.2M280 378v1.2M360.5 360.1v1.2M360.5 363.1v1.2M360.5 366.1v1.2M360.5 369.1v1.2M360.5 372v1.2M360.5 375v1.2M360.5 378v1.2M369.7 360.1v1.2M369.7 363.1v1.2M369.7 366.1v1.2"/>
<path d="M369.7 369.1v1.2M369.7 372v1.2M369.7 375v1.2M369.7 378v1.2M82 381v1.2M82 384v1.2M82 387v1.2M82 390v1.2M82 393v1.2M82 396v1.2M82 399v1.2M91.2 381v1.2"/>
<path d="M91.2 384v1.2M91.2 387v1.2M91.2 390v1.2M91.2 393v1.2M91.2 396v1.2M91.2 399v1.2M215.4 392.2h19.8M246.4 381v1.2M246.4 384v1.2M246.4 387v1.2M246.4 390v1.2M246.4 393v1.2"/>
<path d="M246.4 396v1.2M246.4 399v1.2M255.6 381v1.2M255.6 384v1.2M255.6 387v1.2M255.6 390v1.2M255.6 393v1.2M255.6 396v1.2M255.6 399v1.2M270.8 381v1.2M270.8 384v1.2M270.8 387v1.2"/>
<path d="M270.8 390v1.2M270.8 393v1.2M270.8 396v1.2M270.8 399v1.2M280 381v1.2M280 384v1.2M280 387v1.2M280 390v1.2M280 393v1.2M280 396v1.2M280 399v1.2M360.5 381v1.2"/>
<path d="M360.5 384v1.2M360.5 387v1.2M360.5 390v1.2M360.5 393v1.2M360.5 396v1.2M360.5 399v1.2M369.7 381v1.2M369.7 384v1.2M369.7 387v1.2M369.7 390v1.2M369.7 393v1.2M369.7 396v1.2"/>
<path d="M369.7 399v1.2M82 401.9v1.2M82 404.9v1.2M82 407.9v1.2M82 410.9v1.2M82 413.9v1.2M82 416.9v1.2M82 419.9v1.2M91.2 401.9v1.2M91.2 404.9v1.2M91.2 407.9v1.2M91.2 410.9v1.2"/>
<path d="M91.2 413.9v1.2M91.2 416.9v1.2M91.2 419.9v1.2M246.4 401.9v1.2M246.4 404.9v1.2M246.4 407.9v1.2M246.4 410.9v1.2M246.4 413.9v1.2M246.4 416.9v1.2M246.4 419.9v1.2M255.6 401.9v1.2M255.6 404.9v1.2"/>
<path d="M255.6 407.9v1.2M255.6 410.9v1.2M255.6 413.9v1.2M255.6 416.9v1.2M255.6 419.9v1.2M270.8 401.9v1.2M270.8 404.9v1.2M270.8 407.9v1.2M270.8 410.9v1.2M270.8 413.9v1.2M270.8 416.9v1.2M270.8 419.9v1.2"/>
<path d="M280 401.9v1.2M280 404.9v1.2M280 407.9v1.2M280 410.9v1.2M280 413.9v1.2M280 416.9v1.2M280 419.9v1.2M360.5 401.9v1.2M360.5 404.9v1.2M360.5 407.9v1.2M360.5 410.9v1.2M360.5 413.9v1.2"/>
<path d="M360.5 416.9v1.2M360.5 419.9v1.2M369.7 401.9v1.2M369.7 404.9v1.2M369.7 407.9v1.2M369.7 410.9v1.2M369.7 413.9v1.2M369.7 416.9v1.2M369.7 419.9v1.2M82 422.9v1.2M82 425.9v1.2M82 428.9v1.2"/>
<path d="M82 431.8v1.2M82 434.8v1.2M82 437.8v1.2M91.2 422.9v1.2M91.2 425.9v1.2M91.2 428.9v1.2M91.2 431.8v1.2M91.2 434.8v1.2M91.2 437.8v1.2M246.4 422.9v1.2M246.4 425.9v1.2M246.4 428.9v1.2"/>
<path d="M246.4 431.8v1.2M246.4 434.8v1.2M246.4 437.8v1.2M255.6 422.9v1.2M255.6 425.9v1.2M255.6 428.9v1.2M255.6 431.8v1.2M255.6 434.8v1.2M255.6 437.8v1.2M270.8 422.9v1.2M270.8 425.9v1.2M270.8 428.9v1.2"/>
<path d="M270.8 431.8v1.2M270.8 434.8v1.2M270.8 437.8v1.2M280 422.9v1.2M280 425.9v1.2M280 428.9v1.2M280 431.8v1.2M280 434.8v1.2M280 437.8v1.2M360.5 422.9v1.2M360.5 425.9v1.2M360.5 428.9v1.2"/>
<path d="M360.5 431.8v1.2M360.5 434.8v1.2M360.5 437.8v1.2M369.7 422.9v1.2M369.7 425.9v1.2M369.7 428.9v1.2M369.7 431.8v1.2M369.7 434.8v1.2M369.7 437.8v1.2M62.5 459.3h11.1M75.1 459.3h22.9v1h-22.9zM82 458.8v.5h.7"/>
<path d="M82 440.8v1.2M82 443.8v1.2M82 446.8v1.2M82 449.8v1.2M82 452.8v1.2M82 455.8v1.2M84.5 459.3h1.2M87.5 459.3h1.2M91.2 458.8v.5h-.7M91.2 440.8v1.2M91.2 443.8v1.2M91.2 446.8v1.2"/>
<path d="M91.2 449.8v1.2M91.2 452.8v1.2M91.2 455.8v1.2M239.5 459.3h23v1h-23zM246.4 458.8v.5h.7M246.4 440.8v1.2M246.4 443.8v1.2M246.4 446.8v1.2M246.4 449.8v1.2M246.4 452.8v1.2M246.4 455.8v1.2M248.9 459.3h1.2"/>
<path d="M251.9 459.3h1.2M255.6 458.8v.5h-.7M255.6 440.8v1.2M255.6 443.8v1.2M255.6 446.8v1.2M255.6 449.8v1.2M255.6 452.8v1.2M255.6 455.8v1.2M270.4 459.3h16.5v1h-16.5zM270.8 458.8v.5h.7M270.8 440.8v1.2M270.8 443.8v1.2"/>
<path d="M270.8 446.8v1.2M270.8 449.8v1.2M270.8 452.8v1.2M270.8 455.8v1.2M273.3 459.3h1.2M276.3 459.3h1.2M280 458.8v.5h-.7M280 440.8v1.2M280 443.8v1.2M280 446.8v1.2M280 449.8v1.2M280 452.8v1.2"/>
<path d="M280 455.8v1.2M353.6 459.3h16.5v1h-16.5zM360.5 458.8v.5h.7M360.5 440.8v1.2M360.5 443.8v1.2M360.5 446.8v1.2M360.5 449.8v1.2M360.5 452.8v1.2M360.5 455.8v1.2M363 459.3h1.2M366 459.3h1.2M369.7 458.8v.5h-.7"/>
<path d="M369.7 440.8v1.2M369.7 443.8v1.2M369.7 446.8v1.2M369.7 449.8v1.2M369.7 452.8v1.2M369.7 455.8v1.2M62.5 460.3h11.1M99.5 460.3h36M239.5 461.8v23M262.5 461.8v23M284.8 472.3v19.8h20.8M371.6 460.3h20.2"/>
<path d="M15.9 503.5h136.3v49.1h-136.3zM15.9 510.8h136.3M15.9 516.8h136.3M31.6 510.8v41.8M87.4 510.8v41.8M129.8 510.8v41.8M15.9 522.8h136.3M15.9 528.7h136.3M15.9 534.7h136.3M262.5 526.6h141.3v4.3h-141.3zM262.5 530.9h141.3v40.6h-141.3zM262.5 530.9v40.6h-48.1"/>
<path d="M264.9 530.9h138.9M319 530.9v40.6M15.9 556h198.5M15.9 540.7h136.3M15.9 546.7h136.3M35.9 556v7.8M157.4 556v7.8M182.2 556v7.8M241.5 558.6l17.4-2.9v14.5l-17.4-2.9zM262.5 557.1h141.3M262.5 547.5h141.3M262.5 543.9h56.5"/>
<path d="M274 543.9v18M290.6 543.9v18M306.4 543.9v18M378 557.1v4.8M403.8 552.3h-189.4v19.2h-156.2M15.9 563.8h198.5M262.5 561.9h141.3M262.5 566.7h141.3M273.2 571.5h130.6M349.3 566.7v4.8M372.7 566.7v4.8M384.7 561.9v4.8"/>
<circle cx="77.6" cy="133.6" r=".69"/>
<circle cx="95.5" cy="133.6" r=".69"/>
<circle cx="242" cy="133.6" r=".69"/>
<circle cx="260" cy="133.6" r=".69"/>
<circle cx="77.6" cy="145.1" r=".69"/>
<circle cx="86.6" cy="145.1" r=".69"/>
<circle cx="95.5" cy="145.1" r=".69"/>
<circle cx="242" cy="145.1" r=".69"/>
<circle cx="251" cy="145.1" r=".69"/>
<circle cx="260" cy="145.1" r=".69"/>
<circle cx="293.1" cy="176.8" r="4.3"/>
<circle cx="77.6" cy="216.8" r=".69"/>
<circle cx="86.6" cy="216.8" r=".69"/>
<circle cx="95.5" cy="216.8" r=".69"/>
<circle cx="242" cy="216.8" r=".69"/>
<circle cx="251" cy="216.8" r=".69"/>
<circle cx="260" cy="216.8" r=".69"/>
<circle cx="77.6" cy="228.3" r=".69"/>
<circle cx="95.5" cy="228.3" r=".69"/>
<circle cx="242" cy="228.3" r=".69"/>
<circle cx="260" cy="228.3" r=".69"/>
<circle cx="170.1" cy="315.3" r="4.3"/>
<circle cx="205.1" cy="319.4" r="4.3"/>
<circle cx="211.4" cy="392.2" r="4"/>
<circle cx="309.5" cy="492.1" r="3.9"/>
<circle cx="225.3" cy="562.9" r="7.3"/>
<circle cx="225.3" cy="562.9" r="4.3"/>
</g>
<g fill="none" stroke="#f00" stroke-width=".27">
<path d="M97.5 86.3h142.5M97.5 115.4h8M117.5 101.9h12.9M142.4 115.7h8M162.3 101.9h13M187.2 115.7h8M207.2 101.9h12.9M234.1 115.7h5.9M246 115.7h10M262 115.7h21.6M36.5 137.1v87.7M54 123.8h21.6"/>
<path d="M76.6 133.6h2M77.6 132.6v.9M77.6 133.5v.2M77.6 133.7v1M81.6 123.8h9.9M94.5 133.6h2.1M95.5 132.6v.9M95.5 133.5v.2M95.5 133.7v1M97.5 123.8h6M241 133.6h1.1M242 132.6v.9"/>
<path d="M242 133.5v.2M242 133.7v1M242.2 133.6h.9M258.9 133.6h1.1M260 132.6v.9M260 133.5v.2M260 133.7v1M260.1 133.6h.9M51.6 147.1v67.7M76.6 145.1h2M77.6 144v.9M77.6 145v.1"/>
<path d="M77.6 145.2v.9M85.5 145.1h.9M86.5 145.1h.1M86.6 144v.9M86.6 145v.1M86.6 145.2v.9M86.7 145.1h.9M94.5 145.1h2.1M95.5 144v.9M95.5 145v.1M95.5 145.2v.9M124.5 148.6v11.9"/>
<path d="M241 145.1h1.1M242 144v.9M242 145v.1M242 145.2v.9M242.2 145.1h.9M250 145.1h.9M250.9 145.1h1.2M251 144v.9M251 145v.1M251 145.2v.9M258.9 145.1h1.1M260 144v.9"/>
<path d="M260 145v.1M260 145.2v.9M260.1 145.1h.9M68.5 172.5v16.9M227.6 189.2h6M239.5 189.2h23M268.4 189.2h22.3M76.6 216.8h2M77.6 215.8v1.1M77.6 217v.9M85.5 216.8h.9M86.5 216.8h.1"/>
<path d="M86.6 215.8v1.1M86.6 217v.9M86.7 216.8h.9M94.5 216.8h2.1M95.5 215.8v1.1M95.5 217v.9M124.5 201.4v11.9M241 216.8h1.1M242 215.8v1.1M242 217v.9M242.2 216.8h.9M250 216.8h.9"/>
<path d="M250.9 216.8h1.2M251 215.8v1.1M251 217v.9M258.9 216.8h1.1M260 215.8v1.1M260 217v.9M260.1 216.8h.9M269.2 214.3v16.5M283.4 202.4h-14.2v6M76.6 228.3h2M77.6 227.2v.9M77.6 228.2v.2"/>
<path d="M77.6 228.4v.9M94.5 228.3h2.1M95.5 227.2v.9M95.5 228.2v.2M95.5 228.4v.9M241 228.3h1.1M242 227.2v.9M242 228.2v.2M242 228.4v.9M242.2 228.3h.9M258.9 228.3h1.1M260 227.2v.9"/>
<path d="M260 228.2v.2M260 228.4v.9M260.1 228.3h.9M269.2 236.8v5.9M87.6 253.2h162.4M133.4 242.6h5.9M145.3 242.6h2.1M153.4 242.6h16.5M243.6 240.8h6M255.6 240.8h6.9M268.4 240.8h17.6M286.4 256.4h67.8"/>
<path d="M65.5 271v182.4M123.5 263v6M123.5 275v1M388.8 271v183.4M123.5 281.9v6h-9.5M132.5 281v173.4M65.5 459.3v1M65.5 466.3v6h-9.4M245.5 481.8h11M225.2 554.1v2.8M225.2 557.6v.6M225.2 558.8v3.2"/>
<path d="M216.9 562.9h3.9M221.5 562.9h.6M222.7 562.9h3.2M225.2 562.6v.7M225.2 563.9v3.2M225.2 567.7v.6M225.2 569v2.8M226.5 562.9h.7M227.8 562.9h3.2M231.6 562.9h.6M232.9 562.9h3.1M236.7 562.9h.6"/>
<path d="M237.9 562.9h3.2M241.7 562.9h.7M243 562.9h3.2M246.8 562.9h.6M248 562.9h3.2M251.8 562.9h.7M253.1 562.9h3.2M256.9 562.9h.6M258.2 562.9h3.9"/>
</g>
<g fill="#f00" stroke="#f00" stroke-width=".27">
<path d="M91.5 115.4l6-1v2z"/>
<path d="M105.5 114.4l6 1-6 1z"/>
<path d="M91.5 123.8l6-1v2z"/>
<path d="M75.6 122.8l6 1-6 1z"/>
<path d="M91.5 86.3l6-1v2z"/>
<path d="M240 85.3l6 1-6 1z"/>
<path d="M240 114.7l6 1-6 1z"/>
<path d="M256 115.7l6-1v2z"/>
<path d="M51.6 141.1l1 6h-2z"/>
<path d="M50.6 214.8h2l-1 6z"/>
<path d="M35.5 224.8h2l-1 6z"/>
<path d="M36.5 131.1l1 6h-2z"/>
<path d="M64.5 453.4h2l-1 5.9z"/>
<path d="M65.5 265l1 6h-2z"/>
<path d="M131.5 454.4h2l-1 5.9z"/>
<path d="M132.5 275l1 6h-2z"/>
<path d="M122.5 269h2l-1 6z"/>
<path d="M123.5 276l1 5.9h-2z"/>
<path d="M280.4 256.4l6-1v2z"/>
<path d="M354.2 255.4l5.9 1-5.9 1z"/>
<path d="M239.5 481.8l6-1v2z"/>
<path d="M256.5 480.8l6 1-6 1z"/>
<path d="M387.8 454.4h2l-1 5.9z"/>
<path d="M388.8 265l1 6h-2z"/>
<path d="M65.5 460.3l1 6h-2z"/>
<path d="M124.5 195.4l1 6h-2z"/>
<path d="M123.5 213.3h2l-1 6z"/>
<path d="M68.5 166.5l1 6h-2z"/>
<path d="M67.5 189.4h2l-1 6z"/>
<path d="M124.5 142.6l1 6h-2z"/>
<path d="M123.5 160.5h2l-1 6z"/>
<path d="M111.5 101.9l6-1v2z"/>
<path d="M130.4 100.9l6 1-6 1z"/>
<path d="M136.4 115.7l6-1v2z"/>
<path d="M150.4 114.7l5.9 1-5.9 1z"/>
<path d="M156.3 101.9l6-1v2z"/>
<path d="M175.3 100.9l5.9 1-5.9 1z"/>
<path d="M181.2 115.7l6-1v2z"/>
<path d="M195.2 114.7l6 1-6 1z"/>
<path d="M201.2 101.9l6-1v2z"/>
<path d="M220.1 100.9l6 1-6 1z"/>
<path d="M139.3 241.6l6 1-6 1z"/>
<path d="M147.4 242.6l6-1v2z"/>
<path d="M81.6 253.2l6-1v2z"/>
<path d="M250 252.2l6 1-6 1z"/>
<path d="M233.6 188.2l5.9 1-5.9 1z"/>
<path d="M262.5 189.2l5.9-1v2z"/>
<path d="M249.6 239.8l6 1-6 1z"/>
<path d="M262.5 240.8l5.9-1v2z"/>
<path d="M269.2 230.8l1 6h-2z"/>
<path d="M268.2 208.4h2l-1 5.9z"/>
</g>
<path d="M256 176.8l12.9-2.1v4.3zM160.7 271.9l2.1 13h-4.3zM195.7 276l2.1 12.9h-4.3zM235.2 390l13 2.2-13 2.1zM284.8 459.3l2.1 13h-4.3z" fill="#000" stroke="#000" stroke-width=".27"/>
<g font-size="8.4">
<text x="159.2" y="84.7">1550</text>
<text x="117.1" y="100.3">250</text>
<text x="161.9" y="100.3">250</text>
<text x="206.7" y="100.3">250</text>
<text x="94.6" y="113.8">200</text>
<text x="139.5" y="114.1">200</text>
<text x="184.3" y="114.1">200</text>
<text x="268.5" y="114.1">100</text>
<text x="54.6" y="122.2">100</text>
<text x="122.9" y="161.4" transform="rotate(-90 122.9 161.4)">240</text>
<text x="290.6" y="179.6">3</text>
<text x="34.9" y="188.8" transform="rotate(-90 34.9 188.8)">1000</text>
<text x="50" y="187.9" transform="rotate(-90 50 187.9)">800</text>
<text x="66.9" y="187.8" transform="rotate(-90 66.9 187.8)">290</text>
<text x="275.7" y="187.6">230</text>
<text x="269.8" y="200.8">165</text>
<text x="122.9" y="214.2" transform="rotate(-90 122.9 214.2)">240</text>
<text x="275.6" y="239.2">69</text>
<text x="160.6" y="241.1">21</text>
<text x="159.2" y="251.6">1750</text>
<text x="313.3" y="254.8">800</text>
<text x="113.1" y="286.3">10</text>
<text x="167.9" y="318.3">4</text>
<text x="202.8" y="322.3">5</text>
<text x="63.9" y="369.6" transform="rotate(-90 63.9 369.6)">1950</text>
<text x="130.9" y="369.8" transform="rotate(-90 130.9 369.8)">1860</text>
<text x="387.2" y="372.2" transform="rotate(-90 387.2 372.2)">1960</text>
<text x="209.9" y="395">1</text>
<text x="55.1" y="470.7">10</text>
<text x="244.1" y="480.2">230</text>
<text x="307.2" y="494.7">2</text>
</g>
<text font-size="5.6" x="61.8" y="509.2">BOM FOR POST</text>
<g font-size="4.2">
<text x="17" y="515.3">SL NO.</text>
<text x="45.3" y="515.3">DESCRIPTION</text>
<text x="92.7" y="515.3">SPECIFICATION</text>
<text x="136.6" y="515.2">QTY</text>
<text x="22.7" y="521.3">1</text>
<text x="46" y="520.8">MS SQ. TUBE</text>
<text x="90.4" y="520.8">100X100X5X1950L</text>
<text x="134.8" y="520.8">4 NOS</text>
<text x="22.6" y="527.3">2</text>
<text x="35.9" y="526.8">POST SUPPORT PLATE</text>
<text x="92.1" y="526.8">165X230X10THK</text>
<text x="134.8" y="526.8">4 NOS</text>
<text x="22.6" y="533.2">3</text>
<text x="46" y="532.8">MS SQ. TUBE</text>
<text x="91.5" y="532.7">100X100X5X800L</text>
<text x="134.8" y="532.8">2 NOS</text>
<text x="22.7" y="539.2">4</text>
<text x="46" y="538.7">MS SQ. TUBE</text>
<text x="90.4" y="538.7">100X100X5X1550L</text>
<text x="134.8" y="538.7">2 NOS</text>
<text x="22.6" y="545.1">5</text>
<text x="37.2" y="544.7">ROLLER MNTG PLATE</text>
<text x="89.4" y="544.7">200 X 1000 X10THK</text>
<text x="134.8" y="544.7">4 NOS</text>
</g>
<g font-size="3.7">
<text x="264.1" y="537.8">TITLE:- POST MAIN</text>
<text x="361.7" y="534.8">NIHVA TECHNOLOGIES</text>
<text x="367.3" y="539">PVT. LTD. PUNE</text>
</g>
<g font-size="3.4">
<text x="320.4" y="551.1">CLIENT - NAVNEET EDUCATION LTD.</text>
<text x="320.3" y="555.9">LOCATION - PALGHAR</text>
<text x="320.3" y="560.7">PRODUCT -</text>
<text x="378.6" y="560.7">QTY:-1 NO</text>
<text x="321.5" y="565.5">DWG NO:-NIHVA/22-23/MFG/0062</text>
<text x="386.2" y="565.4">REV- 0</text>
<text x="319.9" y="570.3">SCALE: NTS</text>
<text x="350" y="570.3">SCALE:--</text>
<text x="366.6" y="570.3">1:1</text>
<text x="374.2" y="570.3">SHEET: 01 OF 01</text>
</g>
<g font-size="3.3">
<text x="21.2" y="560.6">Rev No.</text>
<text x="36.9" y="560.6">Revision</text>
<text x="158.8" y="560.6">Date</text>
<text x="184" y="560.3">Revised By</text>
</g>
<g font-size="2.8">
<text x="366.4" y="544.6">Email:- info@nihva.com</text>
<text x="368" y="541.8">Tel : 020 66304033</text>
<text x="277.3" y="546.8">NAME</text>
<text x="294.7" y="546.8">DATE</text>
<text x="309.7" y="546.8">SIGN</text>
<text x="363" y="547.2">Website:- www.nihva.com</text>
</g>
<g font-size="2.5">
<text x="263.1" y="550.9">DRAWN</text>
<text x="276.5" y="550.4">MAHESH S.</text>
<text x="292.5" y="550.4">13/08/2022</text>
<text x="263" y="555.2">CHECK</text>
<text x="276.5" y="555.2">MAHESH S.</text>
<text x="292.5" y="555.2">13/08/2022</text>
<text x="263.1" y="560">APPRD.</text>
<text x="278.6" y="560">AMIT K.</text>
<text x="292.5" y="560">13/08/2022</text>
</g>
<text font-size="2.4" x="265.7" y="529.2">This drawing &amp; design is the property of NIHVA TECHNOLOGIES. Not to be sold or copied to any other concern.</text>
<text font-size="2.3" x="271.4" y="569.9">ALL DIMENSION ARE IN mm</text>
<text font-size="2.2" x="263.1" y="565">If any queries contact : design@nihva.com</text>
</svg>
